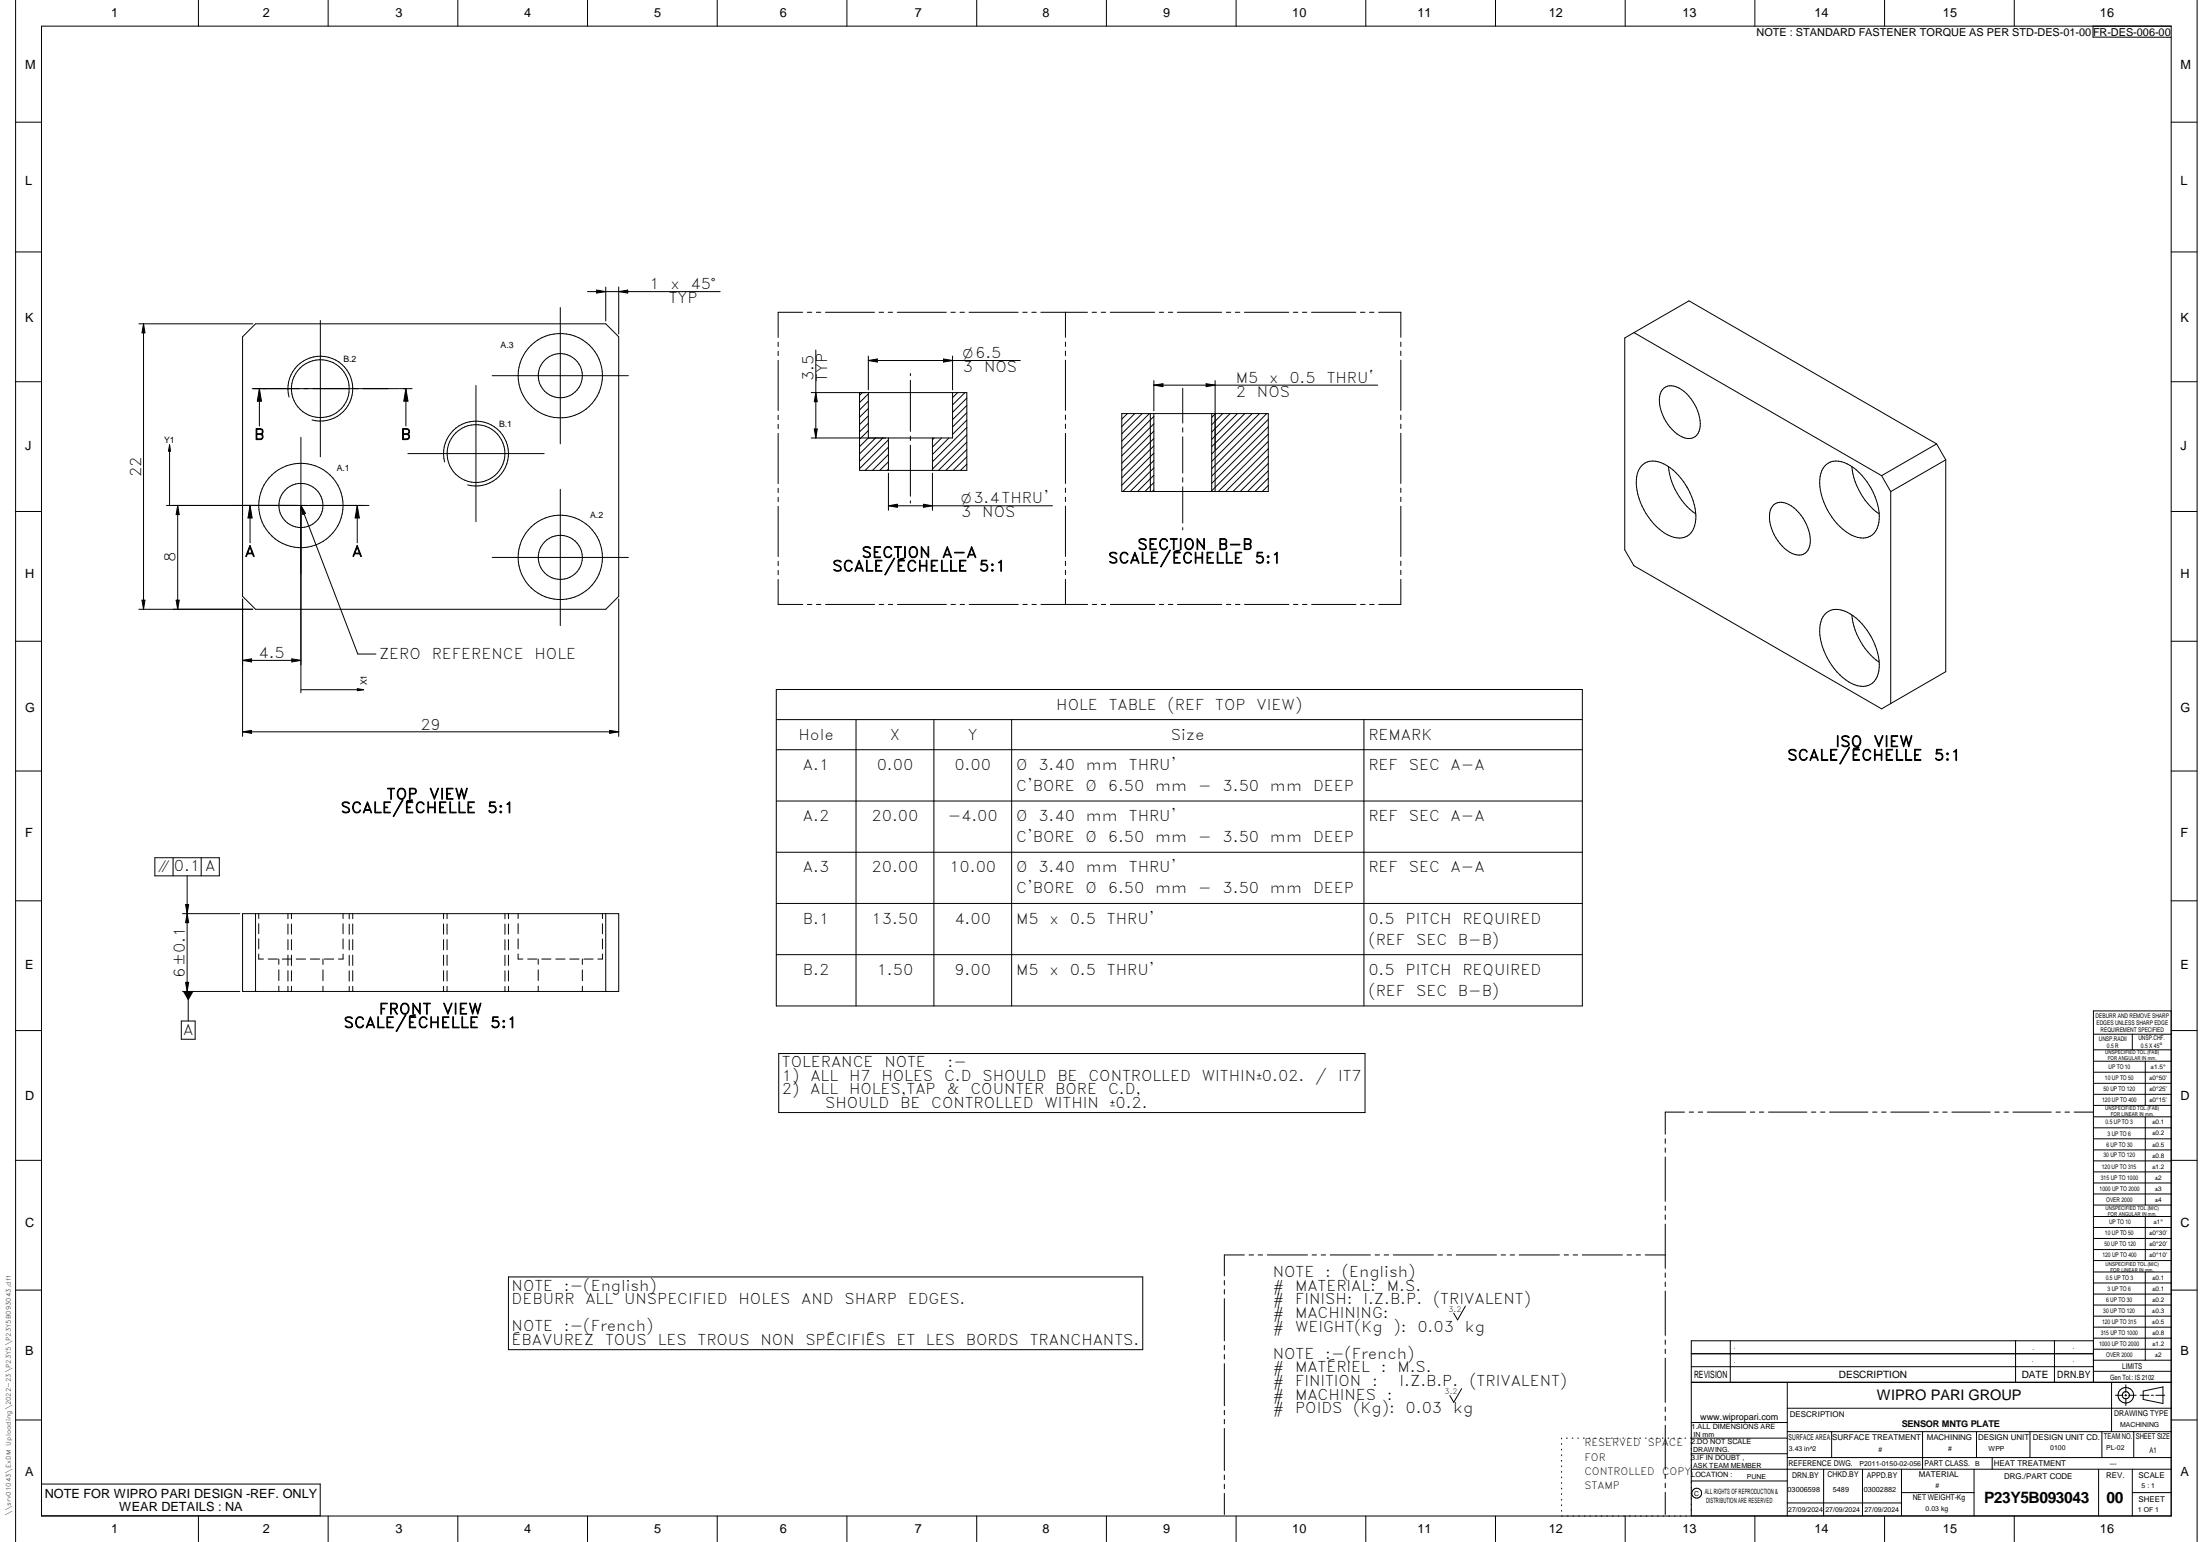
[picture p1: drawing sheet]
<svg xmlns="http://www.w3.org/2000/svg" width="848mm" height="594mm" viewBox="0 0 848 594" stroke-linecap="round" stroke-linejoin="round" font-family="sans-serif">
<g fill="none" stroke="#000" stroke-width=".39">
<path d="M6 .1v593.9M16 10.1h821v574h-821zM76.5 .1v10M126.5 .1v10M176.5 .1v10M226.5 .1v10M276.5 .1v10M326.5 .1v10M376.5 .1v10M426.5 .1v10M476.5 .1v10M526.5 .1v10"/>
<path d="M576.5 .1v10M626.5 .1v10M676.5 .1v10M726.5 .1v10M776.5 .1v10M806.8 10.1v4.2l30.2 .1M847 .1v593.9M6 47.1h10M837 47.1h10M6 97.1h10M837 97.1h10M216 118.5v52.5"/>
<path d="M226.5 112.4h51.1M230 111.8l3.5 .6-3.5 .5zM233.5 110.6v13.1M238.5 110.6v18.1M238.5 112.4l3.5-.6v1.1zM53.6 124.8h43.9M55.3 124.8l.6 3.4h-1.2zM55.3 124.8v109.9M93.5 129.8l5-5h135l5 5v99.9l-5 5h-135l-5-5zM123.5 123.5v52.5M300 131.8v1.7M300 135.3v1.7"/>
<path d="M300 138.8v19.4M309.4 120.3h-9.4v9.7M311.2 120.3h1.7M314.5 134.8v33.9M314.7 120.3h1.7M318.2 120.3h18.9M334.7 138.9l3.5-.6v1.2zM334.7 137.2v13M334.7 138.9h58.6M338.9 120.3h1.7M342.4 120.3h1.7M345.9 120.3h18.9"/>
<path d="M363.7 138.3l3.5 .6-3.5 .6zM366.6 120.3h1.7M367.2 137.2v13M370.1 120.3h1.7M373.5 120.3h19M394.3 120.3h1.6M397.8 120.3h1.7M401.2 120.3h18M410.7 120.3v9.7M410.7 131.8v1.7M410.7 135.3v1.7M410.7 138.8v19.3"/>
<path d="M421 120.3h1.7M424.5 120.3h1.7M428 120.3h17.1M446.9 120.3h1.7M450.4 120.3h1.7M453.9 120.3h17M472.7 120.3h1.7M476.2 120.3h1.7M479.7 120.3h17.1M498.6 120.3h1.7M502.1 120.3h1.7M505.6 120.3h17"/>
<path d="M524.4 120.3h1.8M527.9 120.3h1.7M531.5 120.3h8.5v9.7M540 131.8v1.7M540 135.3v1.7M540 138.8v19.3M629.9 128.1l95.4 55.2M629.9 128.1l-3.6 2.1v81.6l3.6 6.2 95.4 55.1 3.6-2M629.9 128.1l21.2-12.2 95.4 55.1M6 147.1h10M97.2 149.7h56.6M100 149.7l.8 4.9h-1.6z"/>
<path d="M100 149.7v14.4M111.4 153a12.5 12.5 0 0 1 11-15.7 12.5 12.5 0 0 1 13.5 13.5 12.5 12.5 0 0 1-15.6 11M154.1 149.7h4.8M156.5 149.7l.8 4.9h-1.6zM156.5 149.7v14.4M183.5 148.5v52.5M189.7 144.7h52.5M300 159.9v1.8M312.7 151.3h60v29.9h-41.4v-29.9M314.5 151.3l.5 3.5h-1.1zM332.4 151.3l-1.1 1M334.7 151.8l-3.4 3.3"/>
<path d="M334.7 154.6l-3.4 3.3M334.7 157.4l-3.4 3.3M334.7 151.3v17.4M350.9 143.9v.8M350.9 146.6v19.6M367.2 151.3v17.4h-54.5M369.1 151.3l-1.9 1.9M372 151.3l-4.8 4.7M372.7 153.4l-5.5 5.4M372.7 156.2l-5.5 5.5M372.7 159l-5.5 5.5M410.7 159.9v1.7"/>
<path d="M432.4 159.3h56.5v30.1h-56.5zM434.6 159.3l-2.2 2.2M437.4 159.3l-5 5M440.3 159.3l-7.9 7.8M443.1 159.3l-10.7 10.7M443.4 159.3v30.1M444.8 146.6v11.7M444.8 159.3v30.1M444.8 148.4h86.3M444.8 148.4l3.5-.6v1.2zM455.9 149.6v13.4M464.9 147.8l3.5 .6-3.5 .6z"/>
<path d="M467.1 159.3v30.1M468.4 146.6v42.8M468.5 159.3l-1.4 1.5M471.3 159.3l-4.2 4.3M474.2 159.3l-7.1 7.2M477 159.3l-9.9 10M479.8 159.3l-12.7 12.8M482.7 159.3l-15.6 15.6M485.5 159.3l-18.4 18.5M488.3 159.3l-21.2 21.3M540 159.9v1.7M641.3 149.6a5.5 5.5 0 0 1 6.9 .5 16.6 16.6 0 0 1 7 15.2 4.4 4.4 0 0 1-6.8 3 16.7 16.7 0 0 1-8.6-15.6 4.9 4.9 0 0 1 1.5-3.1z"/>
<path d="M837 147.1h10M65.4 171.4v23.3M65.4 171.4l.3 2.4h-.8zM116 168.5v98.4M157.2 174.8h52.6M171.4 178a12.5 12.5 0 0 1 11-15.7 12.5 12.5 0 0 1 13.6 13.5 12.5 12.5 0 0 1-15.7 11M300 163.4v1.7M300 167v19.3M313.9 165.3h1.1l-.5 3.4zM334.7 160.2l-3.4 3.4M334.7 163.1l-3.4 3.3M334.7 165.9l-3.4 3.3"/>
<path d="M334.7 168.7l-3.4 3.4M337.5 168.7l-6.2 6.2M340.3 168.7l-9 9M342.5 177.9l-3.4 3.3M342.5 175.1l-6.2 6.1M342.5 172.3l-9 8.9M342.5 168.7v12.5M342.5 169.5l-11.2 11.1M350.9 168v1.7M350.9 171.5v19.7M359.5 168.7v12.5M360.1 168.7l-.6 .7"/>
<path d="M363 168.7l-3.5 3.6M365.8 168.7l-6.3 6.4M372.7 176l-5.2 5.2M372.7 164.7l-13.2 13.2M372.7 167.5l-13.2 13.2M372.7 161.8l-5.5 5.5M372.7 170.3l-10.9 10.9M372.7 173.2l-8.1 8M372.7 178.8l-2.5 2.4M410.7 163.4v1.7M410.7 166.9v19.4M444.8 177.4l-11.9 12"/>
<path d="M444.8 160.4l-12.4 12.4M444.8 163.3l-12.4 12.3M444.8 166.1l-12.4 12.4M444.8 169l-12.4 12.3M444.8 171.8l-12.4 12.3M444.8 174.6l-12.4 12.3M455.9 164.8v1.7M455.9 168.3v13.9M488.9 175.7l-13.6 13.7M488.9 170.1l-19.3 19.3M488.9 178.6l-10.8 10.8M488.9 172.9l-16.4 16.5"/>
<path d="M488.9 161.6l-21.8 21.8M488.9 164.4l-21.8 21.8M488.9 167.3l-21.8 21.8M540 163.4v1.7M540 166.9v19.4M632.7 179.6a6.7 6.7 0 0 1 8.7-.9 24.3 24.3 0 0 1 12.1 22.6 6.3 6.3 0 0 1-9.2 5.4 24.3 24.3 0 0 1-13.2-17.7 11.3 11.3 0 0 1 1.6-9.4zM643.2 179.7a26 26 0 0 0 10.5 18.3M703.4 179.6a7.3 7.3 0 0 1 9.8-.2 24.6 24.6 0 0 1 11.1 21.9 6.4 6.4 0 0 1-9.3 5.4 24.2 24.2 0 0 1-13.4-23.1 7.6 7.6 0 0 1 1.8-4zM713.9 179.7a26 26 0 0 0 10.5 18.3M746.5 171l3.6 6.2M746.5 171l-21.2 12.3M750.1 177.2v81.6l-21.2 12.3"/>
<path d="M750.1 177.2l-21.2 12.2M6 197.1h10M64.2 194.7h78M68.5 194.7l.6 3.5h-1.2zM68.5 194.7v40M96.4 194.7l.8 4.9h-1.6zM96.4 194.7v14.4M116 194.7l21.9 57.3h7M116 194.7l1.8 3.1-1.1 .4zM137.7 194.7v14.4M137.7 194.7l.8 4.9h-1.6zM216 188.5v52.5"/>
<path d="M300 188.1v1.7M300 191.6v1.7M300 195.1v19.4M342.5 180.8l-.5 .4M342.5 182.3v14.3M342.5 194.9h63.2M342.5 194.9l3.4-.6v1.2zM350.9 193v.8M356 194.3l3.5 .6-3.5 .6zM359.5 182.3v14.3M410.7 188v1.7M410.7 191.6v1.7"/>
<path d="M410.7 195v19.4M444.8 180.3l-9.1 9.1M444.8 183.1l-6.3 6.3M444.8 185.9l-3.4 3.5M444.8 188.7l-.6 .7M455.9 184v1.8M455.9 187.5v14M488.9 184.2l-5.1 5.2M488.9 187l-2.3 2.4M488.9 181.4l-8 8M540 188v1.7M540 191.6v1.7"/>
<path d="M540 195v19.4M650.3 187.7l.2 .2M683.8 194.5a5.5 5.5 0 0 1 6.8 .4 16.7 16.7 0 0 1 7.1 15.3 4.4 4.4 0 0 1-6.9 3 16.3 16.3 0 0 1-8.4-16.5zM721 187.7l.1 .2M725.3 183.3l3.6 6.1M728.9 189.4v81.7M837 197.1h10M189.7 214.8h52.5M300 216.2v1.7M300 219.8v1.6M410.7 216.2v1.7M410.7 219.7v1.7"/>
<path d="M455.9 203.3v.8M540 216.2v1.7M540 219.7v1.7M53.6 234.7h43.9M54.7 231.2h1.2l-.6 3.5zM67.9 231.2h1.2l-.6 3.5zM93.5 230.8v52.9M238.5 230.8v52.9M300 223.2v9.7h9.5M311.2 232.9h1.8M314.7 232.9h1.7M318.3 232.9h18.8"/>
<path d="M338.9 232.9h1.8M342.4 232.9h1.7M345.9 232.9h18.9M366.6 232.9h1.7M370.1 232.9h1.7M373.6 232.9h18.9M394.3 232.9h1.7M397.8 232.9h1.7M401.3 232.9h18M410.7 223.2v9.7M421 232.9h1.7M424.6 232.9h1.7"/>
<path d="M428 232.9h17.1M446.9 232.9h1.7M450.4 232.9h1.7M453.9 232.9h17.1M472.8 232.9h1.7M476.3 232.9h1.7M479.8 232.9h17M498.6 232.9h1.7M502.1 232.9h1.7M505.6 232.9h17.1M524.5 232.9h1.7M528 232.9h1.7"/>
<path d="M540 223.2v9.7h-8.5M703.4 236.8a7.3 7.3 0 0 1 9.8-.3 24.6 24.6 0 0 1 11.1 22 6.4 6.4 0 0 1-9.3 5.3 24.2 24.2 0 0 1-13.4-23.1 7.6 7.6 0 0 1 1.8-3.9zM713.9 236.9a26 26 0 0 0 10.5 18.2M6 247.1h10M93.5 254.4h22.5M93.5 254.4l3.5-.6v1.2zM112.5 253.8l3.5 .6-3.5 .6zM721 244.8l.1 .2M837 247.1h10M116 265.7h24.2M137.8 265.3l2.4 .4-2.4 .4zM299.3 277.2h310.7"/>
<path d="M299.3 265.6h310.7v122h-310.7zM330 277.2v110.4M360 277.2v110.4M390 277.2v110.4M525.8 277.2v110.4M6 297.1h10M93.5 281.9h145M93.5 281.9l3.5-.5v1.1zM235 281.4l3.5 .5-3.5 .6zM299.3 288.8h310.7M837 297.1h10M299.3 308.6h310.7"/>
<path d="M59.7 330.5h24.8v6.9h-24.8zM66.7 330.5v6.9M72.1 337.4v44.6M77.6 330.5v6.9M299.3 328.3h310.7M6 347h10M70.4 352h22.1M71.5 348.5h1.2l-.6 3.5zM72.1 352l.6 3.5h-1.2zM93.5 352h145v30h-145zM98.5 352v30M99.7 352v1.9"/>
<path d="M99.7 355.9v3.8M111 352v1.9M111 356v3.9M112.4 352v1.9M112.4 356v3.9M132.2 352v1.9M132.2 355.9v3.8M134.6 352v2M134.6 356v4M136 352v1.9M136 356v3.9M171 352v1.9"/>
<path d="M171 356v3.9M172.3 352v1.9M172.3 356v3.9M194.6 352v2M194.6 356v4M196 352v1.9M196 356v3.9M199.7 352v1.9M199.7 355.9v3.8M232.2 352v1.9M232.2 355.9v3.8M233.5 352v30"/>
<path d="M299.3 348.1h310.7M837 347h10M71.5 378.5h1.2l-.6 3.5zM99.7 367.5v2h1.9M99.7 361.7v3.8M103.4 369.5h3.6M107.5 369.5v2M107.5 373.6v4.2M107.5 379.9v2.1M108.8 369.5h3.6M111 362v3.9M111 368v3.9"/>
<path d="M111 374v4M111 380v2M112.4 362v3.9M112.4 368v3.9M112.4 374v4M112.4 380v2M114.2 369.5h3.6M119.6 369.5h3.6M124.5 369.5v2.1M124.5 373.7v4.1M124.5 379.9v2.1M125.1 369.5h3.6"/>
<path d="M132.2 367.6v1.9h-1.7M132.2 361.7v3.9M134.6 362v4M134.6 368v4M134.6 374v4M136 362v3.9M136 368v3.9M136 374v4M136 380v2M171 362v3.9M171 368v3.9M171 374v4"/>
<path d="M171 380v2M172.3 362v3.9M172.3 368v3.9M172.3 374v4M172.3 380v2M194.6 362v4M194.6 368v4M194.6 374v4M196 362v3.9M196 368v3.9M196 374v4M196 380v2"/>
<path d="M199.7 367.5v2h1.8M199.7 361.7v3.8M203.4 369.5h3.6M207.5 369.5v2M207.5 373.6v4.2M207.5 379.9v2.1M208.8 369.5h3.6M214.2 369.5h3.6M219.6 369.5h3.6M224.5 369.5v2.1M224.5 373.7v4.1M224.5 379.9v2.1"/>
<path d="M225 369.5h3.6M232.2 367.6v1.9h-1.7M232.2 361.7v3.9M299.3 367.8h310.7M6 397h10M69.9 393.4h5.3v7h-5.3zM70.4 382h22.1M72.6 382v11.4M134.6 380v2M194.6 380v2M807 398.4h30M822 398.4v6.1"/>
<path d="M837 397h10M837 389.5h-30v143.1M300.2 405.9h226v22.7h-226zM807 404.5h30M807 408.9h30M807 413.1h30M807 417.4h30M827 408.9v17M641.9 438.7v1.8M649.4 428.5h-7.5v8.5M651.2 428.5h1.7M654.6 428.5h1.8"/>
<path d="M658.2 428.5h14.7M674.7 428.5h1.7M678.2 428.5h1.7M681.7 428.5h14.8M698.3 428.5h1.7M701.8 428.5h1.7M705.3 428.5h14.7M721.9 428.5h1.7M725.3 428.5h1.8M728.9 428.5h14.7M745.4 428.5h1.7M748.9 428.5h1.7"/>
<path d="M752.4 428.5h14.8M769 428.5h1.7M772.5 428.5h1.7M776 428.5h14.7M792.6 428.5h1.7M796 428.5h1.8M799.5 428.5h7.4M807 421.6h30M807 425.9h30M807 430.3h30M807 434.5h30M807 438.7h30"/>
<path d="M827 430.3v34M6 447h10M641.9 442.3v1.6M641.9 445.8v17M807 443h30M807 447.3h30M807 451.5h30M807 455.8h30M807 460h30M837 447h10M641.9 464.6v1.7M641.9 468.1v1.7"/>
<path d="M641.9 471.6v17.1M807 464.3h30M807 468.7h30M807 472.9h30M807 477.1h30M827 468.7v16.9M6 497h10M196 492h244.5v28h-244.5zM472 493.4v1.6M472 496.8v1.8M479.7 483.5h-7.7v8M481.5 483.5h1.7"/>
<path d="M485 483.5h1.7M488.5 483.5h15.5M505.8 483.5h1.7M509.3 483.5h1.7M512.8 483.5h15.5M530.1 483.5h1.7M533.6 483.5h1.7M537.1 483.5h15.5M554.4 483.5h1.7M557.9 483.5h1.7M561.4 483.5h15.5M578.7 483.5h1.6"/>
<path d="M582.2 483.5h1.7M585.6 483.5h15.5M603 483.5h1.6M606.4 483.5h1.8M609.9 483.5h15.5M627.2 483.5h1.7M630.7 483.5h1.7M634.2 483.5h7.7M641.9 490.4v1.7M641.9 493.9v1.7M641.9 497.4v17.1M807 481.4h30"/>
<path d="M807 485.6h30M807 490.1h30M807 494.3h30M807 498.6h30M827 490.1v33.9M837 497h10M472 500.3v16.3M472 518.3v1.8M564.9 503.2l-3 5.3-1.5-2.6M641.9 516.3v1.6M641.9 519.8v1.7M667 516.6v16"/>
<path d="M777 516.6v16M792 516.6v16M807 502.8h30M807 507.1h30M807 511.3h30M807 515.5h30M807 519.8h30M807 516.6h-155v67.5M472 521.8v1.7M472 525.4v16.2M563.5 535l-3.1 5.3-1.5-2.7M641.9 523.2v17.1"/>
<path d="M652 532.6h185.2M652 521.5h155M652 526.5h155M689 532.6v51.4M807 524h30M807 528.3h30M814 532.6v19M815.5 537.5h2.8M819.1 537.5h.7M819.5 533.5v2.9M819.5 537.2v.7M819.5 538.7v2.8"/>
<path d="M820.6 537.5h2.9M825 537.5h3.4M826.2 535.9l7.6-1.6v6.4l-7.6-1.5zM829.3 537.5h.8M831 537.5h3.5M6 547.1h10M472 543.3v1.7M472 546.9v1.7M472 550.3v16.2M602 554.1v.3M602 556.2v.3M602 558.3v.3"/>
<path d="M603.8 554.1h.4M606 554.1h.3M608.2 554.1h.3M610.4 554.1h.3M612.6 554.1h.3M614.7 554.1h.3M616.9 554.1h.3M619.1 554.1h.3M621.2 554.1h.3M623.4 554.1h.3M625.6 554.1h.3M627.8 554.1h.3"/>
<path d="M629.9 554.1h.4M632.1 554.1h.3M634.3 554.1h.3M636.5 554.1h.3M638.6 554.1h.3M640.8 554.1h.3M641.9 542.1v1.7M641.9 545.6v1.7M641.9 549.1v17M643 554.1h.3M645.2 554.1h.3M647.3 554.1h.4"/>
<path d="M649.5 554.1h.3M652 548h37M689 542.5h148M689 551.6h148M689 554.1h-37.3M706.1 551.6v10M741.1 551.6v14.4M761.9 551.6v10M782.5 551.6v10M810.3 551.6v10M822.5 551.6v10M837 547.1h10"/>
<path d="M16 571.8h107.4v12.2h-107.4M472 568.3v1.8M472 571.8v1.7M472 575.4v8.1M602 560.5v.3M602 562.6v.3M602 564.8v.3M602 566.9v.3M602 569v.3M602 571.2v.3M602 573.3v.4M602 575.5v.3"/>
<path d="M602 577.6v.3M602 579.8v.3M641.9 567.9v1.7M641.9 571.4v1.8M641.9 574.9v8.6M652 570.6h37M652 560.1h37M689 561.6h148M689 579h44M703 566v18M718 566v18M733 575.1h28"/>
<path d="M733 566v18M761 566v18M768 561.6v4.4M809 566v18M822 566v18M822 575.1h15M837 566h-185M76.5 584.1v9.9M126.5 584.1v9.9M176.5 584.1v9.9M226.5 584.1v9.9M276.5 584.1v9.9"/>
<path d="M326.5 584.1v9.9M376.5 584.1v9.9M426.5 584.1v9.9M476.5 584.1v9.9M526.5 584.1v9.9M576.5 584.1v9.9M602 581.9v.3M626.5 584.1v9.9M652 584h185M676.5 584.1v9.9M726.5 584.1v9.9M776.5 584.1v9.9"/>
<circle cx="123.5" cy="149.7" r="11.1"/>
<circle cx="216" cy="144.7" r="16.3"/>
<circle cx="216" cy="144.7" r="8.5"/>
<circle cx="183.5" cy="174.8" r="11.1"/>
<circle cx="116" cy="194.7" r="16.3"/>
<circle cx="116" cy="194.7" r="8.5"/>
<circle cx="216" cy="214.7" r="8.5"/>
<circle cx="216" cy="214.7" r="16.2"/>
<circle cx="819.5" cy="537.5" r="2.99"/>
<circle cx="819.5" cy="537.5" r="1.39"/>
<circle cx="654.1" cy="575.3" r="1.9"/>
</g>
<g fill="#000">
<path d="M230 111.8l3.5 .6-3.5 .5zM238.5 112.4l3.5-.6v1.1zM55.3 124.8l.6 3.4h-1.2zM334.7 138.9l3.5-.6v1.2zM363.7 138.3l3.5 .6-3.5 .6zM100 149.7l.8 4.9h-1.6zM156.5 149.7l.8 4.9h-1.6zM314.5 151.3l.5 3.5h-1.1zM444.8 148.4l3.5-.6v1.2zM464.9 147.8l3.5 .6-3.5 .6zM65.4 171.4l.3 2.4h-.8zM313.9 165.3h1.1l-.5 3.4z"/>
<path d="M68.5 194.7l.6 3.5h-1.2zM96.4 194.7l.8 4.9h-1.6zM116 194.7l1.8 3.1-1.1 .4zM137.7 194.7l.8 4.9h-1.6zM342.5 194.9l3.4-.6v1.2zM356 194.3l3.5 .6-3.5 .6zM54.7 231.2h1.2l-.6 3.5zM67.9 231.2h1.2l-.6 3.5zM93.5 254.4l3.5-.6v1.2zM112.5 253.8l3.5 .6-3.5 .6zM137.8 265.3l2.4 .4-2.4 .4zM93.5 281.9l3.5-.5v1.1z"/>
<path d="M235 281.4l3.5 .5-3.5 .6zM72.1 352l.6 3.5h-1.2zM71.5 348.5h1.2l-.6 3.5zM71.5 378.5h1.2l-.6 3.5zM70.5 382h4.1l-2 3.5z"/>
</g>
<g font-size="6">
<text x="764.8" y="578.9">P23Y5B093043</text>
<text x="812.1" y="578.9">00</text>
</g>
<g font-size="5.7">
<text x="250.3" y="111.5">1</text>
<text x="258.4" y="111.5">x</text>
<text x="266.2" y="111.5">45°</text>
<text x="257.8" y="116.7">TYP</text>
<text x="371.2" y="143.3">3</text>
<text x="379.3" y="143.3">NOS</text>
<text x="313.6" y="146.7" transform="rotate(-90 313.6 146.7)">3.5</text>
<text x="318.9" y="147.2" transform="rotate(-90 318.9 147.2)">TYP</text>
<text x="476.4" y="147.5">M5</text>
<text x="489.3" y="147.5">x</text>
<text x="497.1" y="147.5">0.5</text>
<text x="511.4" y="147.5">THRU`</text>
<text x="476.4" y="152.8">2</text>
<text x="484.5" y="152.8">NOS</text>
<text x="98" y="169.4">B</text>
<text x="154.4" y="169.4">B</text>
<text x="54.4" y="183.7" transform="rotate(-90 54.4 183.7)">22</text>
<text x="370.5" y="199.2">3</text>
<text x="378.7" y="199.2">NOS</text>
<text x="94.4" y="214.4">A</text>
<text x="135.7" y="214.4">A</text>
<text x="332.1" y="214.8">SECTION</text>
<text x="363.2" y="214.8">A-A</text>
<text x="438.4" y="211.8">SECTION</text>
<text x="469.5" y="211.8">B-B</text>
<text x="67.6" y="216.7" transform="rotate(-90 67.6 216.7)">8</text>
<text x="320.8" y="220.1">SCALE/ÉCHELLE</text>
<text x="377.4" y="220.1">5:1</text>
<text x="427.1" y="217">SCALE/ÉCHELLE</text>
<text x="483.7" y="217">5:1</text>
<text x="99.7" y="253.5">4.5</text>
<text x="146.1" y="253.7">ZERO</text>
<text x="166.4" y="253.7">REFERENCE</text>
<text x="206.1" y="253.7">HOLE</text>
<text x="407.2" y="273.4">HOLE</text>
<text x="427.4" y="273.4">TABLE</text>
<text x="450.1" y="273.4">(REF</text>
<text x="468.5" y="273.4">TOP</text>
<text x="484.4" y="273.4">VIEW)</text>
<text x="162.1" y="281.1">29</text>
<text x="307.8" y="285">Hole</text>
<text x="343" y="285">X</text>
<text x="373.1" y="285">Y</text>
<text x="451.4" y="285">Size</text>
<text x="527.5" y="285">REMARK</text>
<text x="707.5" y="287.7">ISO</text>
<text x="722.3" y="287.7">VIEW</text>
<text x="689" y="292.9">SCALE/ÉCHELLE</text>
<text x="745.6" y="292.9">5:1</text>
<text x="309.5" y="296.6">A.1</text>
<text x="337.9" y="296.6">0.00</text>
<text x="367.9" y="296.6">0.00</text>
<text x="391.7" y="296.6">Ø</text>
<text x="400.3" y="296.6">3.40</text>
<text x="418.6" y="296.6">mm</text>
<text x="435.2" y="296.6">THRU'</text>
<text x="527.5" y="296.6">REF</text>
<text x="543.1" y="296.6">SEC</text>
<text x="559.2" y="296.6">A-A</text>
<text x="391.7" y="304.7">C'BORE</text>
<text x="418.5" y="304.7">Ø</text>
<text x="427" y="304.7">6.50</text>
<text x="445.3" y="304.7">mm</text>
<text x="461.9" y="304.7">-</text>
<text x="471.3" y="304.7">3.50</text>
<text x="489.6" y="304.7">mm</text>
<text x="506.2" y="304.7">DEEP</text>
<text x="149.1" y="307.9">TOP</text>
<text x="165.4" y="307.9">VIEW</text>
<text x="131.3" y="313.2">SCALE/ÉCHELLE</text>
<text x="187.9" y="313.2">5:1</text>
<text x="309.5" y="316.3">A.2</text>
<text x="336" y="316.3">20.00</text>
<text x="365.3" y="316.3">-4.00</text>
<text x="391.7" y="316.3">Ø</text>
<text x="400.3" y="316.3">3.40</text>
<text x="418.6" y="316.3">mm</text>
<text x="435.2" y="316.3">THRU'</text>
<text x="527.5" y="316.3">REF</text>
<text x="543.1" y="316.3">SEC</text>
<text x="559.2" y="316.3">A-A</text>
<text x="391.7" y="324.4">C'BORE</text>
<text x="418.5" y="324.4">Ø</text>
<text x="427" y="324.4">6.50</text>
<text x="445.3" y="324.4">mm</text>
<text x="461.9" y="324.4">-</text>
<text x="471.3" y="324.4">3.50</text>
<text x="489.6" y="324.4">mm</text>
<text x="506.2" y="324.4">DEEP</text>
<text x="67.1" y="335.7">0.1 A</text>
<text x="309.5" y="336">A.3</text>
<text x="336" y="336">20.00</text>
<text x="366" y="336">10.00</text>
<text x="391.7" y="336">Ø</text>
<text x="400.3" y="336">3.40</text>
<text x="418.6" y="336">mm</text>
<text x="435.2" y="336">THRU'</text>
<text x="527.5" y="336">REF</text>
<text x="543.1" y="336">SEC</text>
<text x="559.2" y="336">A-A</text>
<text x="391.7" y="344.2">C'BORE</text>
<text x="418.5" y="344.2">Ø</text>
<text x="427" y="344.2">6.50</text>
<text x="445.3" y="344.2">mm</text>
<text x="461.9" y="344.2">-</text>
<text x="471.3" y="344.2">3.50</text>
<text x="489.6" y="344.2">mm</text>
<text x="506.2" y="344.2">DEEP</text>
<text x="309.5" y="355.8">B.1</text>
<text x="336" y="355.8">13.50</text>
<text x="367.9" y="355.8">4.00</text>
<text x="391.7" y="355.8">M5</text>
<text x="404.6" y="355.8">x</text>
<text x="412.4" y="355.8">0.5</text>
<text x="426.7" y="355.8">THRU'</text>
<text x="527.5" y="355.8">0.5</text>
<text x="541.9" y="355.8">PITCH</text>
<text x="563.7" y="355.8">REQUIRED</text>
<text x="527.5" y="363.9">(REF</text>
<text x="545.9" y="363.9">SEC</text>
<text x="562" y="363.9">B-B)</text>
<text x="71.2" y="376.9" transform="rotate(-90 71.2 376.9)">6±0.1</text>
<text x="309.5" y="375.5">B.2</text>
<text x="337.9" y="375.5">1.50</text>
<text x="367.9" y="375.5">9.00</text>
<text x="391.7" y="375.5">M5</text>
<text x="404.6" y="375.5">x</text>
<text x="412.4" y="375.5">0.5</text>
<text x="426.7" y="375.5">THRU'</text>
<text x="527.5" y="375.5">0.5</text>
<text x="541.9" y="375.5">PITCH</text>
<text x="563.7" y="375.5">REQUIRED</text>
<text x="527.5" y="383.7">(REF</text>
<text x="545.9" y="383.7">SEC</text>
<text x="562" y="383.7">B-B)</text>
<text x="132.5" y="396">SCALE/ÉCHELLE</text>
<text x="146" y="390.7">FRONT</text>
<text x="170.6" y="390.7">VIEW</text>
<text x="189" y="396">5:1</text>
<text x="70.6" y="398.6">A</text>
<text x="301.4" y="411.1">TOLERANCE</text>
<text x="340.9" y="411.1">NOTE</text>
<text x="365.3" y="411.1">:-</text>
<text x="301.4" y="416.4">1)</text>
<text x="312.4" y="416.4">ALL</text>
<text x="327.3" y="416.4">H7</text>
<text x="339.8" y="416.4">HOLES</text>
<text x="363.9" y="416.4">C.D</text>
<text x="378.7" y="416.4">SHOULD</text>
<text x="407.6" y="416.4">BE</text>
<text x="419.6" y="416.4">CONTROLLED</text>
<text x="463.3" y="416.4">WITHINu0.02.</text>
<text x="507" y="416.4">/</text>
<text x="515.8" y="416.4">IT7</text>
<text x="301.4" y="421.6">2)</text>
<text x="312.4" y="421.6">ALL</text>
<text x="327.3" y="421.6">HOLES,TAP</text>
<text x="365" y="421.6">&amp;</text>
<text x="374.1" y="421.6">COUNTER</text>
<text x="406.8" y="421.6">BORE</text>
<text x="427.1" y="421.6">C.D,</text>
<text x="318.1" y="426.9">SHOULD</text>
<text x="347" y="426.9">BE</text>
<text x="358.9" y="426.9">CONTROLLED</text>
<text x="402.6" y="426.9">WITHIN</text>
<text x="490.6" y="492">NOTE</text>
<text x="510.8" y="492">:</text>
<text x="517.3" y="492">(English)</text>
<text x="197.2" y="497.2">NOTE</text>
<text x="217.4" y="497.2">:-(English)</text>
<text x="490.6" y="497.2">#</text>
<text x="499.2" y="497.2">MATERIAL:</text>
<text x="534.7" y="497.2">M.S.</text>
<text x="197.2" y="502.5">DEBURR</text>
<text x="225.7" y="502.5">ALL</text>
<text x="240.6" y="502.5">UNSPECIFIED</text>
<text x="284.7" y="502.5">HOLES</text>
<text x="308.9" y="502.5">AND</text>
<text x="325.6" y="502.5">SHARP</text>
<text x="349.9" y="502.5">EDGES.</text>
<text x="490.6" y="502.5">#</text>
<text x="499.2" y="502.5">FINISH:</text>
<text x="525.6" y="502.5">I.Z.B.P.</text>
<text x="552.4" y="502.5">(TRIVALENT)</text>
<text x="490.6" y="507.7">#</text>
<text x="499.2" y="507.7">MACHINING:</text>
<text x="197.2" y="513">NOTE</text>
<text x="217.4" y="513">:-(French)</text>
<text x="490.6" y="513">#</text>
<text x="499.2" y="513">WEIGHT(Kg</text>
<text x="537.2" y="513">):</text>
<text x="546.4" y="513">0.03</text>
<text x="564.7" y="513">kg</text>
<text x="197.2" y="518.2">ÉBAVUREZ</text>
<text x="233.2" y="518.2">TOUS</text>
<text x="253.5" y="518.2">LES</text>
<text x="268.9" y="518.2">TROUS</text>
<text x="293.1" y="518.2">NON</text>
<text x="310.5" y="518.2">SPÉCIFIÉS</text>
<text x="345.6" y="518.2">ET</text>
<text x="357" y="518.2">LES</text>
<text x="372.3" y="518.2">BORDS</text>
<text x="396.9" y="518.2">TRANCHANTS.</text>
<text x="490.6" y="523.5">NOTE</text>
<text x="510.8" y="523.5">:-(French)</text>
<text x="490.6" y="528.7">#</text>
<text x="490.6" y="534">#</text>
<text x="499.2" y="534">FINITION</text>
<text x="499.2" y="528.7">MATÉRIEL</text>
<text x="529" y="534">:</text>
<text x="532.3" y="528.7">:</text>
<text x="538.7" y="528.7">M.S.</text>
<text x="539.5" y="534">I.Z.B.P.</text>
<text x="566.4" y="534">(TRIVALENT)</text>
<text x="490.6" y="539.2">#</text>
<text x="499.2" y="539.2">MACHINES</text>
<text x="534.7" y="539.2">:</text>
<text x="490.6" y="544.5">#</text>
<text x="499.2" y="544.5">POIDS</text>
<text x="521.7" y="544.5">(Kg):</text>
<text x="541.9" y="544.5">0.03</text>
<text x="560.1" y="544.5">kg</text>
</g>
<text font-size="5.6" x="723.5" y="539.3">WIPRO PARI GROUP</text>
<g font-size="5.4">
<text x="371.2" y="138">O6.5</text>
<text x="370.5" y="194">O3.4THRU'</text>
<text x="61" y="335.7">i</text>
<text x="427.9" y="426.9">u0.2.</text>
</g>
<g font-size="4.9">
<text x="42.9" y="6.6">1</text>
<text x="101.3" y="6.7">2</text>
<text x="152.5" y="6.7">3</text>
<text x="202.1" y="6.7">4</text>
<text x="252.1" y="6.7">5</text>
<text x="300.6" y="6.7">6</text>
<text x="352.6" y="6.7">7</text>
<text x="401.9" y="6.7">8</text>
<text x="448.4" y="6.7">9</text>
<text x="498.1" y="6.7">10</text>
<text x="546.4" y="6.7">11</text>
<text x="597" y="6.7">12</text>
<text x="648.5" y="6.6">13</text>
<text x="699.4" y="6.6">14</text>
<text x="749" y="6.7">15</text>
<text x="809.5" y="6.6">16</text>
<text x="9.7" y="26.7">M</text>
<text x="840.6" y="26.7">M</text>
<text x="9.7" y="71.4">L</text>
<text x="840.6" y="71.4">L</text>
<text x="9.7" y="124.2">K</text>
<text x="840.6" y="124.2">K</text>
<text x="9.7" y="173.4">J</text>
<text x="840.6" y="173.4">J</text>
<text x="9.7" y="222.7">H</text>
<text x="840.6" y="222.7">H</text>
<text x="9.7" y="274.3">G</text>
<text x="840.6" y="274.3">G</text>
<text x="9.7" y="322.6">F</text>
<text x="840.6" y="322.6">F</text>
<text x="9.7" y="373.3">E</text>
<text x="840.6" y="373.3">E</text>
<text x="9.7" y="423.8">D</text>
<text x="840.6" y="423.8">D</text>
<text x="9.7" y="472.8">C</text>
<text x="840.6" y="472.8">C</text>
<text x="9.7" y="522.1">B</text>
<text x="840.6" y="522.1">B</text>
<text x="9.7" y="568.7">A</text>
<text x="840.6" y="568.7">A</text>
<text x="17.2" y="577">NOTE FOR WIPRO PARI DESIGN -REF. ONLY</text>
<text x="45.9" y="582.3">WEAR DETAILS : NA</text>
<text x="42.9" y="590.6">1</text>
<text x="101.3" y="590.7">2</text>
<text x="152.5" y="590.7">3</text>
<text x="202.1" y="590.7">4</text>
<text x="252.1" y="590.7">5</text>
<text x="300.6" y="590.7">6</text>
<text x="352.6" y="590.7">7</text>
<text x="401.9" y="590.7">8</text>
<text x="448.4" y="590.7">9</text>
<text x="498.1" y="590.7">10</text>
<text x="546.4" y="590.7">11</text>
<text x="597" y="590.7">12</text>
<text x="648.5" y="590.6">13</text>
<text x="699.4" y="590.5">14</text>
<text x="749" y="590.7">15</text>
<text x="809.5" y="590.5">16</text>
</g>
<text font-size="4.2" x="677.1" y="13.9">NOTE : STANDARD FASTENER TORQUE AS PER STD-DES-01-00FR-DES-006-00</text>
<g font-size="3.9">
<text x="653" y="530.9">REVISION</text>
<text x="708.9" y="530.9">DESCRIPTION</text>
<text x="779.4" y="530.9">DATE</text>
<text x="793.1" y="530.9">DRN.BY</text>
<text x="610.8" y="557.1">RESERVED</text>
<text x="635.2" y="557.1">SPACE</text>
<text x="610.8" y="562.7">FOR</text>
<text x="610.8" y="568.3">CONTROLLED</text>
<text x="640.7" y="568.3">COPY</text>
<text x="610.8" y="573.8">STAMP</text>
</g>
<text font-size="3.6" x="733.1" y="549.8">SENSOR MNTG PLATE</text>
<text font-size="3.5" x="655.4" y="547.1">www.wipropari.com</text>
<g font-size="3.4">
<text x="193" y="134.1">A.3</text>
<text x="132.4" y="139.5">B.2</text>
<text x="192.4" y="164.5">B.1</text>
<text x="63.3" y="170.6">Y1</text>
<text x="129.8" y="181.5">A.1</text>
<text x="227.5" y="199.5">A.2</text>
<text x="141.4" y="264" transform="rotate(-90 141.4 264)">X1</text>
</g>
<g font-size="3.1">
<text x="818.1" y="527.3">LIMITS</text>
<text x="815" y="545.5">DRAWING TYPE</text>
<text x="690" y="546.1">DESCRIPTION</text>
<text x="689.5" y="554.6">SURFACE AREA</text>
<text x="706.2" y="554.6">SURFACE TREATMENT</text>
<text x="742.7" y="554.6">MACHINING</text>
<text x="762.5" y="554.6">DESIGN UNIT</text>
<text x="783.6" y="554.6">DESIGN UNIT CD.</text>
<text x="811" y="554.4">TEAM NO.</text>
<text x="823.3" y="554.5">SHEET SIZE</text>
<text x="828.6" y="559.9">A1</text>
<text x="689.4" y="564.9">REFERENCE DWG.</text>
<text x="690.8" y="569.3">DRN.BY</text>
<text x="704.4" y="569.2">CHKD.BY</text>
<text x="719.6" y="569.3">APPD.BY</text>
<text x="739.7" y="569.1">MATERIAL</text>
<text x="741.8" y="564.7">PART CLASS.</text>
<text x="768.6" y="564.7">HEAT TREATMENT</text>
<text x="772.5" y="569.7">DRG./PART CODE</text>
<text x="811.9" y="569.3">REV.</text>
<text x="824.4" y="569.4">SCALE</text>
<text x="737.3" y="578">NET WEIGHT-Kg</text>
<text x="824.4" y="578.5">SHEET</text>
</g>
<text font-size="3" x="832.4" y="403.9">°</text>
<g font-size="2.8">
<text x="558.3" y="505.4">3.2</text>
<text x="813.4" y="531.5">Gen Tol.: IS 2102</text>
<text x="556.9" y="537.2">3.2</text>
<text x="652.1" y="550.4">1.ALL DIMENSIONS ARE</text>
<text x="652" y="556.4">2.DO NOT SCALE</text>
<text x="652" y="562.5">3.IF IN DOUBT ,</text>
<text x="652" y="569.2">LOCATION :</text>
<text x="657.2" y="575.8">ALL RIGHTS OF REPRODUCTION &amp;</text>
<text x="689.1" y="575">03006598</text>
<text x="706.5" y="574.9">5489</text>
<text x="718.4" y="575">03002882</text>
<text x="657.7" y="579.2">DISTRIBUTION ARE RESERVED</text>
</g>
<g font-size="2.7">
<text x="817.3" y="549.9">MACHINING</text>
<text x="652.9" y="553.5">IN mm</text>
<text x="652.7" y="559.5">DRAWING.</text>
<text x="689.6" y="559.1">3.43 in^2</text>
<text x="724.1" y="559.2">#</text>
<text x="751" y="559.1">#</text>
<text x="766.6" y="559">WPP</text>
<text x="790.3" y="558.8">0100</text>
<text x="811.9" y="558.8">PL-02</text>
<text x="652.7" y="565.5">ASK TEAM MEMBER</text>
<text x="673.4" y="569.6">PUNE</text>
<text x="716.8" y="564.9">P2011-0150-02-056</text>
<text x="761.4" y="564.9">B</text>
<text x="813.3" y="564.9">---</text>
<text x="746.1" y="573.2">#</text>
<text x="825.6" y="573.4">5 : 1</text>
<text x="653.1" y="576.3">C</text>
<text x="689.4" y="582.4">27/09/2024</text>
<text x="703.7" y="582.5">27/09/2024</text>
<text x="718.7" y="582.6">27/09/2024</text>
<text x="742.3" y="582.2">0.03 kg</text>
<text x="824.1" y="582.4">1 OF 1</text>
</g>
<g font-size="2.5">
<text x="807.8" y="392">DEBURR AND REMOVE SHARP</text>
<text x="808.2" y="394.8">EDGES UNLESS SHARP EDGE</text>
<text x="809.1" y="400.9">UNSP.RADII</text>
<text x="809.8" y="397.6">REQUIREMENT SPECIFIED</text>
<text x="824.4" y="400.7">UNSP.CHF.</text>
<text x="812.2" y="403.6">0.5 R</text>
<text x="825.3" y="403.9">0.5 X 45</text>
<text x="812.8" y="411.8">UP TO 10</text>
<text x="829.1" y="411.9">±1.5°</text>
<text x="811.4" y="416.1">10 UP TO 50</text>
<text x="828.5" y="416.1">±0°50'</text>
<text x="810.4" y="424.5">120 UP TO 400</text>
<text x="810.9" y="420.3">50 UP TO 120</text>
<text x="828.5" y="424.5">±0°15'</text>
<text x="828.5" y="420.3">±0°25'</text>
<text x="811.7" y="433.2">0.5 UP TO 3</text>
<text x="812.5" y="437.5">3 UP TO 6</text>
<text x="829.6" y="437.4">±0.2</text>
<text x="829.6" y="433.2">±0.1</text>
<text x="812" y="441.7">6 UP TO 30</text>
<text x="829.6" y="441.7">±0.5</text>
<text x="810.9" y="445.9">30 UP TO 120</text>
<text x="829.6" y="446">±0.8</text>
<text x="809.9" y="454.4">315 UP TO 1000</text>
<text x="810.3" y="450.2">120 UP TO 315</text>
<text x="829.6" y="450.2">±1.2</text>
<text x="830.7" y="454.4">±2</text>
<text x="809.4" y="458.7">1000 UP TO 2000</text>
<text x="830.6" y="458.7">±3</text>
<text x="811.9" y="463">OVER 2000</text>
<text x="830.7" y="463">±4</text>
<text x="813.1" y="471.6">UP TO 10</text>
<text x="830.1" y="471.6">±1°</text>
<text x="811.4" y="475.9">10 UP TO 50</text>
<text x="828.5" y="475.9">±0°30'</text>
<text x="810.4" y="484.4">120 UP TO 400</text>
<text x="811.2" y="480.1">50 UP TO 120</text>
<text x="828.5" y="484.4">±0°10'</text>
<text x="828.5" y="480.1">±0°20'</text>
<text x="811.7" y="493">0.5 UP TO 3</text>
<text x="812.4" y="497.2">3 UP TO 6</text>
<text x="829.6" y="497.3">±0.1</text>
<text x="829.6" y="493">±0.1</text>
<text x="811.9" y="501.5">6 UP TO 30</text>
<text x="829.6" y="501.5">±0.2</text>
<text x="810.8" y="505.8">30 UP TO 120</text>
<text x="829.6" y="505.8">±0.3</text>
<text x="809.8" y="514.3">315 UP TO 1000</text>
<text x="810.3" y="510.1">120 UP TO 315</text>
<text x="829.6" y="510">±0.5</text>
<text x="829.6" y="514.3">±0.8</text>
<text x="668.4" y="519.9">.</text>
<text x="783.5" y="520">.</text>
<text x="799.1" y="519.9">.</text>
<text x="809.2" y="518.5">1000 UP TO 2000</text>
<text x="829.6" y="518.5">±1.2</text>
<text x="668.4" y="524.9">.</text>
<text x="783.3" y="524.8">.</text>
<text x="799.1" y="524.8">.</text>
<text x="811.9" y="522.8">OVER 2000</text>
<text x="830.6" y="522.7">±2</text>
</g>
<g font-size="2.4">
<text x="4.1" y="556.9" transform="rotate(-90 4.1 556.9)">Uploading\2022-23\P23Y5\P23Y5B093043.dft</text>
<text x="4.1" y="584.1" transform="rotate(-90 4.1 584.1)">\\srv01043\ExDM</text>
</g>
<g font-size="2.1">
<text x="811.5" y="406.1">UNSPECIFIED TOL.(FAB)</text>
<text x="812.5" y="408.5">FOR ANGULAR IN mm.</text>
<text x="811.6" y="427.7">UNSPECIFIED TOL.(FAB)</text>
<text x="813.6" y="430.1">FOR LINEAR IN mm.</text>
<text x="811.7" y="466.1">UNSPECIFIED TOL.(M/C)</text>
<text x="812.5" y="468.5">FOR ANGULAR IN mm.</text>
<text x="811.7" y="487.6">UNSPECIFIED TOL.(M/C)</text>
<text x="813.6" y="489.9">FOR LINEAR IN mm.</text>
</g>
</svg>
